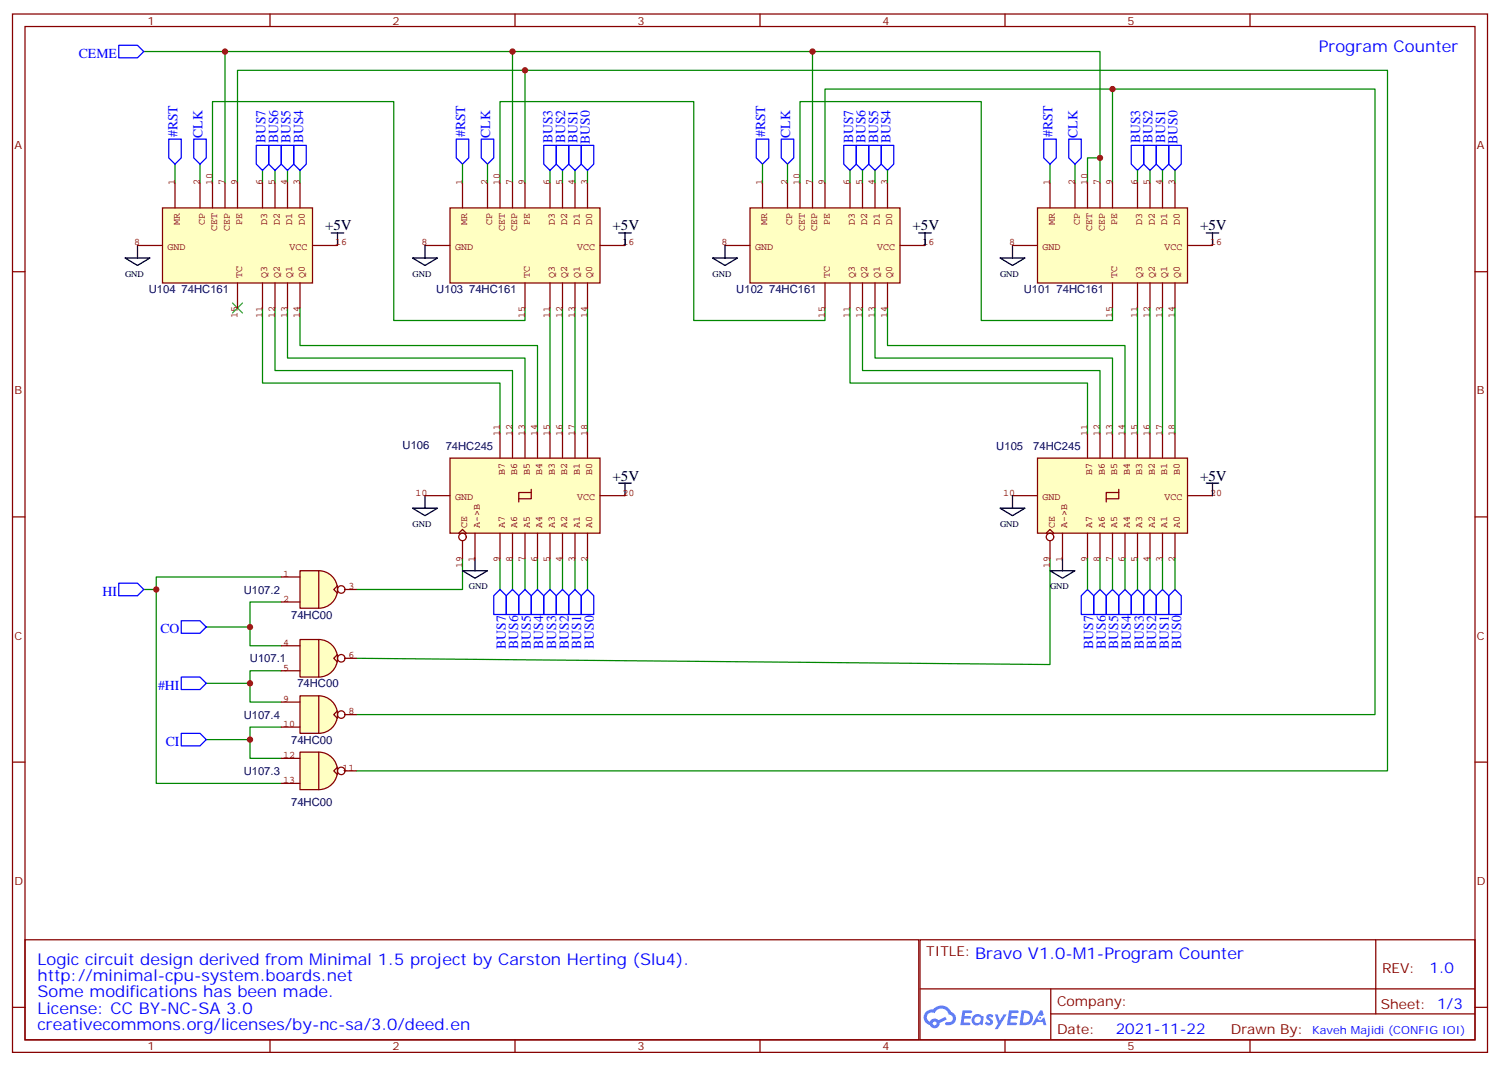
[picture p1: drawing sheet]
<svg xmlns="http://www.w3.org/2000/svg" width="423mm" height="301mm" viewBox="0 0 423 301" stroke-linecap="round" stroke-linejoin="round" font-family="sans-serif">
<g fill="none" stroke="#870000" stroke-width=".35">
<path d="M3.5 4h416.3v292.8h-416.3zM7.1 7.5h409.2v285.7h-409.2zM76.2 4v3.5M145.3 4v3.5M214.5 4v3.5M283.6 4v3.5M352.8 4v3.5M3.5 76.6h3.6M416.3 76.6h3.5M3.5 145.8h3.6M416.3 145.8h3.5M3.5 214.9h3.6"/>
<path d="M416.3 214.9h3.5M259.6 265h156.7v28.2h-156.7zM259.7 278.9h156.4M296.6 278.9v14.1M388.3 265v20.9M3.5 284.1h3.6M76.2 293.2v3.6M145.3 293.2v3.6M214.5 293.2v3.6M283.6 293.2v3.6M296.6 285.9h119.5M352.8 293.2v3.6"/>
<path d="M416.3 284.1h3.5"/>
</g>
<g fill="#5487ff">
<path d="M278.6 286.2a1.22 1.22 0 0 1 1.7 .2l-.3 .6a.47 .47 0 0 0-.4-.4 .47 .47 0 0 0-.5 .2l.1 .1a1.23 1.23 0 0 1 .8 2 1.44 1.44 0 0 1-2.1-.3l.5-.6 .7 .5a.29 .29 0 0 0 .4-.3 .29 .29 0 0 0-.3-.3 1.04 1.04 0 0 1-.6-1.7z"/>
<path d="M271.6 284.9h2.4l.3 .2-.1 .5-1.8 .1-.2 .8h1.6l.3 .4-.4 .4h-1.6l-.1 1.1h1.7l.2 .3-.2 .3-2.7 .1z"/>
<path d="M284.8 284.9h2.3l.4 .2-.2 .5-1.8 .1-.1 .8h1.5l.3 .4-.4 .4h-1.5l-.2 1.1h1.7l.2 .3-.2 .3-2.6 .1z"/>
<path d="M293.5 284.9h.7l.4 1.3-.6 .3a.69 .69 0 0 0-1.1 .3 .69 .69 0 0 0 .5 .9 .69 .69 0 0 0 .9-.6l.4-.2 .6 2.2h-.8l-.2-.9h-1.7l-.5 .9h-.9z"/>
<path d="M280.8 286h.7l.7 1.8 1.1-1.8h.8l-2.5 4.2h-.9l1-1.5z"/>
<path d="M288.3 284.9l-.6 4.2h1.4a2.11 2.11 0 0 0 2.4-2.1 2.11 2.11 0 0 0-2.5-2.1zM289 285.7a1.39 1.39 0 0 1 1.7 1.4 1.39 1.39 0 0 1-1.8 1.3h-.2z"/>
<path d="M274.6 286.6a1.54 1.54 0 0 0 0 2.1 1.54 1.54 0 0 0 2.1 .1l.6 .3 .3-2.3-.1-.3h-.5a1.49 1.49 0 0 0-2.4 .1zM274.9 287.6a.95 .95 0 0 1 1.9 0 .95 .95 0 0 1-1.9 0z"/>
<path d="M261.4 285.3a2.18 2.18 0 0 0 1 3.7 1.44 1.44 0 0 0 1.7 .9 1.44 1.44 0 0 0 1.1-1.4l2-1-.4-.8-1.9 1a1.47 1.47 0 0 0-2.5 .4 1.39 1.39 0 0 1-.6-1.9 1.39 1.39 0 0 1 2-.5 2.12 2.12 0 0 1 2.1-1.3 2.12 2.12 0 0 1 1.9 1.7 1.14 1.14 0 0 1 1.1 1.4 1.14 1.14 0 0 1-1.6 .7 .43 .43 0 0 0-.6 .4 .43 .43 0 0 0 .4 .5 1.98 1.98 0 0 0 2.6-1.2 1.98 1.98 0 0 0-1.3-2.6 3.1 3.1 0 0 0-5.2-.6l-.9 .1zM263.2 288.6a.55 .55 0 0 1 1.1 0 .55 .55 0 0 1-1.1 0z"/>
<circle cx="293.6" cy="287" r=".26"/>
</g>
<g fill="none" stroke="#008700" stroke-width=".35">
<path d="M40.6 14.5h269.8v37.1M63.5 14.5v37.1M144.6 14.5v37.1M148.2 19.8v31.8M229.3 14.5v37.1M314 25.1v26.5M67 51.6v-31.8h324.6v197.6h-291.1M141.1 51.6v-23h54.7v61.8h37v-3.5M232.8 51.6v-26.5h155.3v176.4h-287.6M310.4 44.5h-3.5v7.1M130.5 157.4v8.8h-30M296.3 157.4v30l-195.8-1.8"/>
<path d="M40.6 166.2h3.5M58.2 176.8h12.4M79.4 162.7h-35.3v58.2h35.3M79.4 169.8h-8.8v12.3h8.8M58.2 192.7h12.4M79.4 189.2h-8.8v8.8h8.8M58.2 208.6h12.4M79.4 205h-8.8v8.9h8.8"/>
</g>
<path d="M33.5 164.5h5.3l1.8 1.7-1.8 1.8h-5.3zM51.2 175h5.2l1.8 1.8-1.8 1.8h-5.2zM51.2 190.9h5.2l1.8 1.8-1.8 1.8h-5.2zM51.2 206.8h5.2l1.8 1.8-1.8 1.7h-5.2z" fill="none" stroke="#00f" stroke-width=".35"/>
<path d="M134.1 157.4v3.5M299.9 157.4v3.5M130.5 160.9h7.1l-3.5 2.2zM296.3 160.9h7.1l-3.5 2.2z" fill="none" stroke="#000" stroke-width=".35"/>
<path d="M211.7 58.6h42.3v21.2h-42.3z" fill="#ffffc2" stroke="#850000" stroke-width=".35"/>
<g fill="none" stroke="#850000" stroke-width=".35">
<path d="M215.2 51.6v7M222.2 51.6v7M225.8 51.6v7M229.3 51.6v7M232.8 51.6v7M239.9 51.6v7M243.4 51.6v7M246.9 51.6v7M250.5 51.6v7M204.6 69.2h7.1M232.8 79.8v7.1M239.9 79.8v7.1"/>
<path d="M243.4 79.8v7.1M246.9 79.8v7.1M250.5 79.8v7.1M254 69.2h7.1"/>
</g>
<path d="M292.8 129.2h42.3v21.2h-42.3z" fill="#ffffc2" stroke="#850000" stroke-width=".35"/>
<g fill="none" stroke="#850000" stroke-width=".35">
<path d="M285.8 139.8h7M306.9 122.1v7.1M310.4 122.1v7.1M314 122.1v7.1M315.7 138.9v1.8h-3.5M315.7 138v.9h-3.5v2.6M317.5 122.1v7.1M321 122.1v7.1M324.6 122.1v7.1M328.1 122.1v7.1M331.6 122.1v7.1M335.1 139.8h7.1"/>
<path d="M295.3 150.4l1-1.1 1.1 1.1M296.3 152.5v4.9M299.9 150.4v7M306.9 150.4v7M310.4 150.4v7M314 150.4v7M317.5 150.4v7M321 150.4v7M324.6 150.4v7M328.1 150.4v7M331.6 150.4v7"/>
<circle cx="296.3" cy="151.4" r="1.06"/>
</g>
<path d="M213.4 39.2h3.6v5.3l-1.8 1.8-1.8-1.8zM220.5 39.2h3.5v5.3l-1.8 1.8-1.7-1.8zM294.6 39.2h3.5v5.3l-1.8 1.8-1.7-1.8zM301.6 39.2h3.6v5.3l-1.8 1.8-1.8-1.8zM238.1 41h3.6v5.3l-1.8 1.7-1.8-1.7zM241.7 41h3.5v5.3l-1.8 1.7-1.7-1.7zM245.2 41h3.5v5.3l-1.8 1.7-1.7-1.7zM248.7 41h3.5v5.3l-1.7 1.7-1.8-1.7zM319.3 41h3.5v5.3l-1.8 1.7-1.7-1.7zM322.8 41h3.5v5.3l-1.7 1.7-1.8-1.7zM326.3 41h3.5v5.3l-1.7 1.7-1.8-1.7zM329.8 41h3.6v5.3l-1.8 1.7-1.8-1.7z" fill="none" stroke="#00f" stroke-width=".35"/>
<path d="M201.1 72.7h7l-3.5 2.2zM204.6 69.2v3.5M259.3 65.7h3.5M261.1 65.7v3.5M282.2 72.7h7.1l-3.5 2.2zM285.8 69.2v3.5M340.4 65.7h3.6M342.2 65.7v3.5" fill="none" stroke="#000" stroke-width=".35"/>
<path d="M215.2 46.3v5.3M222.2 46.3v5.3M239.9 48v3.6M243.4 48v3.6M246.9 48v3.6M250.5 48v3.6M296.3 46.3v5.3M303.4 46.3v5.3M321 48v3.6M324.6 48v3.6M328.1 48v3.6M331.6 48v3.6" fill="none" stroke="#008700" stroke-width=".35"/>
<path d="M292.8 58.6h42.3v21.2h-42.3z" fill="#ffffc2" stroke="#850000" stroke-width=".35"/>
<g fill="none" stroke="#850000" stroke-width=".35">
<path d="M296.3 51.6v7M303.4 51.6v7M306.9 51.6v7M310.4 51.6v7M314 51.6v7M321 51.6v7M324.6 51.6v7M328.1 51.6v7M331.6 51.6v7M285.8 69.2h7M314 79.8v7.1M321 79.8v7.1"/>
<path d="M324.6 79.8v7.1M328.1 79.8v7.1M331.6 79.8v7.1M335.1 69.2h7.1"/>
</g>
<g fill="none" stroke="#008700" stroke-width=".35">
<path d="M60 51.6v-23h51.1v61.8h37.1v-3.5M225.8 51.6v-23h51.1v61.8h37.1v-3.5M74.1 86.9v21.1h67v14.1M77.6 86.9v17.6h67v17.6M81.1 86.9v14.1h67.1v21.1M84.7 86.9v10.5h67v24.7M155.2 86.9v35.2M158.7 86.9v35.2M162.3 86.9v35.2M165.8 86.9v35.2M239.9 86.9v21.1h67v14.1M243.4 86.9v17.6h67v17.6"/>
<path d="M246.9 86.9v14.1h67.1v21.1M250.5 86.9v10.5h67v24.7M321 86.9v35.2M324.6 86.9v35.2M328.1 86.9v35.2M331.6 86.9v35.2M141.1 157.4v8.8M144.6 157.4v8.8M148.2 157.4v8.8M151.7 157.4v8.8M155.2 157.4v8.8M158.7 157.4v8.8"/>
<path d="M162.3 157.4v8.8M165.8 157.4v8.8M306.9 157.4v8.8M310.4 157.4v8.8M314 157.4v8.8M317.5 157.4v8.8M321 157.4v8.8M324.6 157.4v8.8M328.1 157.4v8.8M331.6 157.4v8.8"/>
</g>
<g fill="none" stroke="#00f" stroke-width=".35">
<path d="M141.1 166.2l1.8 1.8v5.3h-3.6v-5.3zM144.6 166.2l1.8 1.8v5.3h-3.5v-5.3zM148.2 166.2l1.7 1.8v5.3h-3.5v-5.3zM151.7 166.2l1.8 1.8v5.3h-3.6v-5.3zM155.2 166.2l1.8 1.8v5.3h-3.5v-5.3zM158.7 166.2l1.8 1.8v5.3h-3.5v-5.3zM162.3 166.2l1.7 1.8v5.3h-3.5v-5.3zM165.8 166.2l1.8 1.8v5.3h-3.6v-5.3zM306.9 166.2l1.8 1.8v5.3h-3.5v-5.3zM310.4 166.2l1.8 1.8v5.3h-3.5v-5.3zM314 166.2l1.7 1.8v5.3h-3.5v-5.3zM317.5 166.2l1.8 1.8v5.3h-3.6v-5.3z"/>
<path d="M319.3 168l1.7-1.8 1.8 1.8v5.3h-3.5zM324.6 166.2l1.7 1.8v5.3h-3.5v-5.3zM326.3 168l1.8-1.8 1.7 1.8v5.3h-3.5zM331.6 166.2l1.8 1.8v5.3h-3.6v-5.3z"/>
</g>
<path d="M119.9 139.8v3.5M174.6 136.2h3.6M176.4 136.2v3.6M285.8 139.8v3.5M340.4 136.2h3.6M342.2 136.2v3.6M116.4 143.3h7.1l-3.6 2.1zM282.2 143.3h7.1l-3.5 2.1z" fill="none" stroke="#000" stroke-width=".35"/>
<path d="M127 58.6h42.3v21.2h-42.3z" fill="#ffffc2" stroke="#850000" stroke-width=".35"/>
<g fill="none" stroke="#850000" stroke-width=".35">
<path d="M130.5 51.6v7M137.6 51.6v7M141.1 51.6v7M144.6 51.6v7M148.2 51.6v7M155.2 51.6v7M158.7 51.6v7M162.3 51.6v7M165.8 51.6v7M119.9 69.2h7.1M148.2 79.8v7.1M155.2 79.8v7.1"/>
<path d="M158.7 79.8v7.1M162.3 79.8v7.1M165.8 79.8v7.1M169.3 69.2h7.1"/>
</g>
<g fill="none" stroke="#00f" stroke-width=".35">
<path d="M33.5 12.8h5.3l1.8 1.7-1.8 1.8h-5.3zM47.6 39.2h3.6v5.3l-1.8 1.8-1.8-1.8zM54.7 39.2h3.5v5.3l-1.8 1.8-1.7-1.8zM128.8 39.2h3.5v5.3l-1.8 1.8-1.7-1.8zM135.8 39.2h3.5v5.3l-1.7 1.8-1.8-1.8zM72.3 41h3.5v5.3l-1.7 1.7-1.8-1.7zM75.8 41h3.6v5.3l-1.8 1.7-1.8-1.7zM79.4 41h3.5v5.3l-1.8 1.7-1.7-1.7zM82.9 41h3.5v5.3l-1.7 1.7-1.8-1.7zM153.5 41h3.5v5.3l-1.8 1.7-1.7-1.7zM157 41h3.5v5.3l-1.8 1.7-1.7-1.7zM160.5 41h3.5v5.3l-1.7 1.7-1.8-1.7z"/>
<path d="M164 41h3.6v5.3l-1.8 1.7-1.8-1.7z"/>
</g>
<path d="M35.3 72.7h7l-3.5 2.2zM38.8 69.2v3.5M93.5 65.7h3.5M95.2 65.7v3.5M116.4 72.7h7.1l-3.6 2.2zM119.9 69.2v3.5M174.6 65.7h3.6M176.4 65.7v3.5" fill="none" stroke="#000" stroke-width=".35"/>
<path d="M49.4 46.3v5.3M56.4 46.3v5.3M74.1 48v3.6M77.6 48v3.6M81.1 48v3.6M84.7 48v3.6M130.5 46.3v5.3M137.6 46.3v5.3M155.2 48v3.6M158.7 48v3.6M162.3 48v3.6M165.8 48v3.6" fill="none" stroke="#008700" stroke-width=".35"/>
<path d="M65.6 85.4l2.8 2.9M68.4 85.4l-2.8 2.9" fill="none" stroke="#3c3" stroke-width=".35"/>
<path d="M127 129.2h42.3v21.2h-42.3z" fill="#ffffc2" stroke="#850000" stroke-width=".35"/>
<g fill="none" stroke="#850000" stroke-width=".35">
<path d="M119.9 139.8h7.1M141.1 122.1v7.1M144.6 122.1v7.1M148.2 122.1v7.1M149.9 138.9v1.8h-3.5M149.9 138v.9h-3.5v2.6M151.7 122.1v7.1M155.2 122.1v7.1M158.7 122.1v7.1M162.3 122.1v7.1M165.8 122.1v7.1M169.3 139.8h7.1"/>
<path d="M129.5 150.4l1-1.1 1.1 1.1M130.5 152.5v4.9M134.1 150.4v7M141.1 150.4v7M144.6 150.4v7M148.2 150.4v7M151.7 150.4v7M155.2 150.4v7M158.7 150.4v7M162.3 150.4v7M165.8 150.4v7"/>
<circle cx="130.5" cy="151.4" r="1.06"/>
</g>
<path d="M45.9 58.6h42.3v21.2h-42.3z" fill="#ffffc2" stroke="#850000" stroke-width=".35"/>
<g fill="none" stroke="#850000" stroke-width=".35">
<path d="M49.4 51.6v7M56.4 51.6v7M60 51.6v7M63.5 51.6v7M67 51.6v7M74.1 51.6v7M77.6 51.6v7M81.1 51.6v7M84.7 51.6v7M38.8 69.2h7.1M67 79.8v7.1M74.1 79.8v7.1"/>
<path d="M77.6 79.8v7.1M81.1 79.8v7.1M84.7 79.8v7.1M88.2 69.2h7"/>
</g>
<path d="M7.1 265h252.2v28.2h-252.2z" fill="none" stroke="#870000" stroke-width=".35"/>
<g fill="#ffffc2" stroke="#850000" stroke-width=".35">
<path d="M90 180.3a5.3 5.3 0 0 1 5.3 5.3 5.3 5.3 0 0 1-5.3 5.3z"/>
<path d="M84.7 180.3h5.3v10.6h-5.3z"/>
</g>
<g fill="none" stroke="#850000" stroke-width=".35">
<path d="M79.4 182.1h5.3M79.4 189.2h5.3M95.2 184.6l-1 1 1 1.1M97.4 185.6h3.1"/>
<circle cx="96.3" cy="185.6" r="1.06"/>
</g>
<g fill="#ffffc2" stroke="#850000" stroke-width=".35">
<path d="M90 160.9a5.3 5.3 0 0 1 5.2 5.3 5.3 5.3 0 0 1-5.2 5.3z"/>
<path d="M84.7 160.9h5.3v10.6h-5.3z"/>
</g>
<g fill="none" stroke="#850000" stroke-width=".35">
<path d="M79.4 162.7h5.3M79.4 169.8h5.3M95.2 165.2l-1 1 1 1.1M97.4 166.2h3.1"/>
<circle cx="96.3" cy="166.2" r="1.06"/>
</g>
<g fill="#ffffc2" stroke="#850000" stroke-width=".35">
<path d="M90 212.1a5.3 5.3 0 0 1 5.2 5.3 5.3 5.3 0 0 1-5.2 5.3z"/>
<path d="M84.7 212.1h5.3v10.6h-5.3z"/>
</g>
<g fill="none" stroke="#850000" stroke-width=".35">
<path d="M79.4 213.9h5.3M95.2 216.3l-1 1.1 1 1M97.4 217.4h3.1M79.4 220.9h5.3"/>
<circle cx="96.3" cy="217.4" r="1.06"/>
</g>
<g fill="#ffffc2" stroke="#850000" stroke-width=".35">
<path d="M90 196.2a5.3 5.3 0 0 1 5.3 5.3 5.3 5.3 0 0 1-5.3 5.3z"/>
<path d="M84.7 196.2h5.3v10.6h-5.3z"/>
</g>
<g fill="none" stroke="#850000" stroke-width=".35">
<path d="M79.4 198h5.3M79.4 205h5.3M95.2 200.4l-1 1.1 1 1.1M97.4 201.5h3.1"/>
<circle cx="96.3" cy="201.5" r="1.06"/>
</g>
<g fill="#c00">
<circle cx="70.6" cy="208.6" r=".88"/>
<circle cx="70.6" cy="192.7" r=".88"/>
<circle cx="70.6" cy="176.8" r=".88"/>
<circle cx="44.1" cy="166.2" r=".88"/>
<circle cx="314" cy="25.1" r=".88"/>
<circle cx="310.4" cy="44.5" r=".88"/>
<circle cx="63.5" cy="14.5" r=".88"/>
<circle cx="144.6" cy="14.5" r=".88"/>
<circle cx="229.3" cy="14.5" r=".88"/>
<circle cx="148.2" cy="19.8" r=".88"/>
</g>
<g font-size="4.6" fill="#00f">
<text x="372.2" y="14.5">Program Counter</text>
<text x="10.6" y="272.1">Logic circuit design derived from Minimal 1.5 project by Carston Herting (Slu4).</text>
<text x="275.2" y="270.3">Bravo V1.0-M1-Program Counter</text>
<text x="10.6" y="276.6">http://minimal-cpu-system.boards.net</text>
<text x="10.6" y="281.2">Some modifications has been made.</text>
<text x="10.6" y="285.8">License: CC BY-NC-SA 3.0</text>
<text x="10.6" y="290.4">creativecommons.org/licenses/by-nc-sa/3.0/deed.en</text>
</g>
<g font-size="4.2">
<text x="91.7" y="65">+5V</text>
<text x="172.9" y="65">+5V</text>
<text x="257.5" y="65">+5V</text>
<text x="338.7" y="65">+5V</text>
<text x="172.9" y="135.5">+5V</text>
<text x="338.7" y="135.5">+5V</text>
</g>
<g font-size="4.2" fill="#00f">
<text x="403.4" y="274.3">1.0</text>
<text x="314.9" y="291.6">2021-11-22</text>
</g>
<g font-size="3.9" fill="#00f">
<text x="22.2" y="16.3">CEME</text>
<text x="50.1" y="38.7" transform="rotate(-90 50.1 38.7)">#RST</text>
<text x="57.2" y="38.9" transform="rotate(-90 57.2 38.9)">CLK</text>
<text x="74.9" y="40.5" transform="rotate(-90 74.9 40.5)">BUS7</text>
<text x="78.5" y="40.5" transform="rotate(-90 78.5 40.5)">BUS6</text>
<text x="82" y="40.5" transform="rotate(-90 82 40.5)">BUS5</text>
<text x="85.5" y="40.5" transform="rotate(-90 85.5 40.5)">BUS4</text>
<text x="131.2" y="38.7" transform="rotate(-90 131.2 38.7)">#RST</text>
<text x="138.3" y="38.9" transform="rotate(-90 138.3 38.9)">CLK</text>
<text x="155.9" y="40.5" transform="rotate(-90 155.9 40.5)">BUS3</text>
<text x="159.5" y="40.5" transform="rotate(-90 159.5 40.5)">BUS2</text>
<text x="163" y="40.5" transform="rotate(-90 163 40.5)">BUS1</text>
<text x="166.5" y="40.5" transform="rotate(-90 166.5 40.5)">BUS0</text>
<text x="215.9" y="38.7" transform="rotate(-90 215.9 38.7)">#RST</text>
<text x="223" y="38.9" transform="rotate(-90 223 38.9)">CLK</text>
<text x="240.7" y="40.5" transform="rotate(-90 240.7 40.5)">BUS7</text>
<text x="244.3" y="40.5" transform="rotate(-90 244.3 40.5)">BUS6</text>
<text x="247.8" y="40.5" transform="rotate(-90 247.8 40.5)">BUS5</text>
<text x="251.3" y="40.5" transform="rotate(-90 251.3 40.5)">BUS4</text>
<text x="297" y="38.7" transform="rotate(-90 297 38.7)">#RST</text>
<text x="304.1" y="38.9" transform="rotate(-90 304.1 38.9)">CLK</text>
<text x="321.7" y="40.5" transform="rotate(-90 321.7 40.5)">BUS3</text>
<text x="325.3" y="40.5" transform="rotate(-90 325.3 40.5)">BUS2</text>
<text x="328.8" y="40.5" transform="rotate(-90 328.8 40.5)">BUS1</text>
<text x="332.3" y="40.5" transform="rotate(-90 332.3 40.5)">BUS0</text>
<text x="28.9" y="168">HI</text>
<text x="45.3" y="178.6">CO</text>
<text x="142.7" y="183" transform="rotate(-90 142.7 183)">BUS7</text>
<text x="146.3" y="183" transform="rotate(-90 146.3 183)">BUS6</text>
<text x="149.8" y="183" transform="rotate(-90 149.8 183)">BUS5</text>
<text x="153.3" y="183.1" transform="rotate(-90 153.3 183.1)">BUS4</text>
<text x="157" y="183" transform="rotate(-90 157 183)">BUS3</text>
<text x="160.5" y="183" transform="rotate(-90 160.5 183)">BUS2</text>
<text x="164" y="183" transform="rotate(-90 164 183)">BUS1</text>
<text x="167.6" y="183" transform="rotate(-90 167.6 183)">BUS0</text>
<text x="308.5" y="183" transform="rotate(-90 308.5 183)">BUS7</text>
<text x="312.1" y="183" transform="rotate(-90 312.1 183)">BUS6</text>
<text x="315.6" y="183" transform="rotate(-90 315.6 183)">BUS5</text>
<text x="319.1" y="183.1" transform="rotate(-90 319.1 183.1)">BUS4</text>
<text x="322.8" y="183" transform="rotate(-90 322.8 183)">BUS3</text>
<text x="326.3" y="183" transform="rotate(-90 326.3 183)">BUS2</text>
<text x="329.8" y="183" transform="rotate(-90 329.8 183)">BUS1</text>
<text x="333.4" y="183" transform="rotate(-90 333.4 183)">BUS0</text>
<text x="44.6" y="194.5">#HI</text>
<text x="46.8" y="210.3">CI</text>
</g>
<g font-size="3.9" fill="#800">
<text x="261.4" y="269.6">TITLE:</text>
<text x="390" y="274.3">REV:</text>
<text x="298.3" y="283.8">Company:</text>
<text x="389.7" y="284.4">Sheet: 1/3</text>
<text x="298.3" y="291.5">Date:</text>
<text x="347.4" y="291.6">Drawn By:</text>
</g>
<g font-size="3.2" fill="#800">
<text x="41.6" y="6.9">1</text>
<text x="110.8" y="6.9">2</text>
<text x="179.9" y="6.9">3</text>
<text x="249.1" y="6.9">4</text>
<text x="318.2" y="6.9">5</text>
<text x="4.1" y="42.1">A</text>
<text x="416.8" y="42.1">A</text>
<text x="4.1" y="111.2">B</text>
<text x="416.8" y="111.2">B</text>
<text x="4.1" y="180.3">C</text>
<text x="416.8" y="180.3">C</text>
<text x="4.1" y="249.5">D</text>
<text x="416.8" y="249.5">D</text>
<text x="41.6" y="296.2">1</text>
<text x="110.8" y="296.2">2</text>
<text x="179.9" y="296.2">3</text>
<text x="249.1" y="296.2">4</text>
<text x="318.2" y="296.2">5</text>
</g>
<g font-size="3.2" fill="#000080">
<text x="42" y="82.7">U104</text>
<text x="51.3" y="82.7">74HC161</text>
<text x="123.1" y="82.7">U103</text>
<text x="132.4" y="82.7">74HC161</text>
<text x="207.8" y="82.7">U102</text>
<text x="217.1" y="82.7">74HC161</text>
<text x="288.9" y="82.7">U101</text>
<text x="298.2" y="82.7">74HC161</text>
<text x="113.6" y="126.7">U106</text>
<text x="125.8" y="126.8">74HC245</text>
<text x="281.2" y="126.8">U105</text>
<text x="291.6" y="126.8">74HC245</text>
<text x="68.8" y="167.4">U107.2</text>
<text x="82.2" y="174.4">74HC00</text>
<text x="70.5" y="186.8">U107.1</text>
<text x="83.9" y="193.8">74HC00</text>
<text x="68.8" y="202.7">U107.4</text>
<text x="82.2" y="209.7">74HC00</text>
<text x="68.8" y="218.5">U107.3</text>
<text x="82.2" y="227.3">74HC00</text>
</g>
<text font-size="3.2" fill="#00f" x="370.3" y="291.6">Kaveh Majidi (CONFIG IOI)</text>
<g font-size="2.8" fill="#840000">
<text x="49.4" y="52.3" transform="rotate(-90 49.4 52.3)">1</text>
<text x="56.4" y="52.3" transform="rotate(-90 56.4 52.3)">2</text>
<text x="59.9" y="52.3" transform="rotate(-90 59.9 52.3)">10</text>
<text x="63.5" y="52.3" transform="rotate(-90 63.5 52.3)">7</text>
<text x="67" y="52.3" transform="rotate(-90 67 52.3)">9</text>
<text x="74" y="52.3" transform="rotate(-90 74 52.3)">6</text>
<text x="77.6" y="52.3" transform="rotate(-90 77.6 52.3)">5</text>
<text x="81.1" y="52.3" transform="rotate(-90 81.1 52.3)">4</text>
<text x="84.6" y="52.3" transform="rotate(-90 84.6 52.3)">3</text>
<text x="130.5" y="52.3" transform="rotate(-90 130.5 52.3)">1</text>
<text x="137.5" y="52.3" transform="rotate(-90 137.5 52.3)">2</text>
<text x="141.1" y="52.3" transform="rotate(-90 141.1 52.3)">10</text>
<text x="144.6" y="52.3" transform="rotate(-90 144.6 52.3)">7</text>
<text x="148.1" y="52.3" transform="rotate(-90 148.1 52.3)">9</text>
<text x="155.2" y="52.3" transform="rotate(-90 155.2 52.3)">6</text>
<text x="158.7" y="52.3" transform="rotate(-90 158.7 52.3)">5</text>
<text x="162.2" y="52.3" transform="rotate(-90 162.2 52.3)">4</text>
<text x="165.8" y="52.3" transform="rotate(-90 165.8 52.3)">3</text>
<text x="215.2" y="52.3" transform="rotate(-90 215.2 52.3)">1</text>
<text x="222.2" y="52.3" transform="rotate(-90 222.2 52.3)">2</text>
<text x="225.7" y="52.3" transform="rotate(-90 225.7 52.3)">10</text>
<text x="229.3" y="52.3" transform="rotate(-90 229.3 52.3)">7</text>
<text x="232.8" y="52.3" transform="rotate(-90 232.8 52.3)">9</text>
<text x="239.9" y="52.3" transform="rotate(-90 239.9 52.3)">6</text>
<text x="243.4" y="52.3" transform="rotate(-90 243.4 52.3)">5</text>
<text x="246.9" y="52.3" transform="rotate(-90 246.9 52.3)">4</text>
<text x="250.4" y="52.3" transform="rotate(-90 250.4 52.3)">3</text>
<text x="296.3" y="52.3" transform="rotate(-90 296.3 52.3)">1</text>
<text x="303.4" y="52.3" transform="rotate(-90 303.4 52.3)">2</text>
<text x="306.9" y="52.3" transform="rotate(-90 306.9 52.3)">10</text>
<text x="310.4" y="52.3" transform="rotate(-90 310.4 52.3)">7</text>
<text x="313.9" y="52.3" transform="rotate(-90 313.9 52.3)">9</text>
<text x="321" y="52.3" transform="rotate(-90 321 52.3)">6</text>
<text x="324.5" y="52.3" transform="rotate(-90 324.5 52.3)">5</text>
<text x="328" y="52.3" transform="rotate(-90 328 52.3)">4</text>
<text x="331.6" y="52.3" transform="rotate(-90 331.6 52.3)">3</text>
<text x="50.7" y="63.4" transform="rotate(-90 50.7 63.4)">MR</text>
<text x="57.8" y="63.4" transform="rotate(-90 57.8 63.4)">CP</text>
<text x="61.3" y="65.1" transform="rotate(-90 61.3 65.1)">CET</text>
<text x="64.8" y="65.1" transform="rotate(-90 64.8 65.1)">CEP</text>
<text x="68.4" y="63.4" transform="rotate(-90 68.4 63.4)">PE</text>
<text x="75.4" y="63.4" transform="rotate(-90 75.4 63.4)">D3</text>
<text x="78.9" y="63.4" transform="rotate(-90 78.9 63.4)">D2</text>
<text x="82.5" y="63.4" transform="rotate(-90 82.5 63.4)">D1</text>
<text x="86" y="63.4" transform="rotate(-90 86 63.4)">D0</text>
<text x="131.9" y="63.4" transform="rotate(-90 131.9 63.4)">MR</text>
<text x="138.9" y="63.4" transform="rotate(-90 138.9 63.4)">CP</text>
<text x="142.4" y="65.1" transform="rotate(-90 142.4 65.1)">CET</text>
<text x="146" y="65.1" transform="rotate(-90 146 65.1)">CEP</text>
<text x="149.5" y="63.4" transform="rotate(-90 149.5 63.4)">PE</text>
<text x="156.5" y="63.4" transform="rotate(-90 156.5 63.4)">D3</text>
<text x="160.1" y="63.4" transform="rotate(-90 160.1 63.4)">D2</text>
<text x="163.6" y="63.4" transform="rotate(-90 163.6 63.4)">D1</text>
<text x="167.1" y="63.4" transform="rotate(-90 167.1 63.4)">D0</text>
<text x="216.5" y="63.4" transform="rotate(-90 216.5 63.4)">MR</text>
<text x="223.6" y="63.4" transform="rotate(-90 223.6 63.4)">CP</text>
<text x="227.1" y="65.1" transform="rotate(-90 227.1 65.1)">CET</text>
<text x="230.6" y="65.1" transform="rotate(-90 230.6 65.1)">CEP</text>
<text x="234.2" y="63.4" transform="rotate(-90 234.2 63.4)">PE</text>
<text x="241.2" y="63.4" transform="rotate(-90 241.2 63.4)">D3</text>
<text x="244.7" y="63.4" transform="rotate(-90 244.7 63.4)">D2</text>
<text x="248.3" y="63.4" transform="rotate(-90 248.3 63.4)">D1</text>
<text x="251.8" y="63.4" transform="rotate(-90 251.8 63.4)">D0</text>
<text x="297.7" y="63.4" transform="rotate(-90 297.7 63.4)">MR</text>
<text x="304.7" y="63.4" transform="rotate(-90 304.7 63.4)">CP</text>
<text x="308.2" y="65.1" transform="rotate(-90 308.2 65.1)">CET</text>
<text x="311.8" y="65.1" transform="rotate(-90 311.8 65.1)">CEP</text>
<text x="315.3" y="63.4" transform="rotate(-90 315.3 63.4)">PE</text>
<text x="322.4" y="63.4" transform="rotate(-90 322.4 63.4)">D3</text>
<text x="325.9" y="63.4" transform="rotate(-90 325.9 63.4)">D2</text>
<text x="329.4" y="63.4" transform="rotate(-90 329.4 63.4)">D1</text>
<text x="332.9" y="63.4" transform="rotate(-90 332.9 63.4)">D0</text>
<text x="37.8" y="69.2">8</text>
<text x="47.3" y="70.5">GND</text>
<text x="81.7" y="70.5">VCC</text>
<text x="94.5" y="69.2">16</text>
<text x="119" y="69.2">8</text>
<text x="128.4" y="70.5">GND</text>
<text x="162.8" y="70.5">VCC</text>
<text x="175.7" y="69.2">16</text>
<text x="203.6" y="69.2">8</text>
<text x="213.1" y="70.5">GND</text>
<text x="247.5" y="70.5">VCC</text>
<text x="260.3" y="69.2">16</text>
<text x="284.8" y="69.2">8</text>
<text x="294.2" y="70.5">GND</text>
<text x="328.6" y="70.5">VCC</text>
<text x="341.5" y="69.2">16</text>
<text x="68.4" y="78.4" transform="rotate(-90 68.4 78.4)">TC</text>
<text x="75.4" y="78.4" transform="rotate(-90 75.4 78.4)">Q3</text>
<text x="78.9" y="78.4" transform="rotate(-90 78.9 78.4)">Q2</text>
<text x="82.5" y="78.4" transform="rotate(-90 82.5 78.4)">Q1</text>
<text x="86" y="78.4" transform="rotate(-90 86 78.4)">Q0</text>
<text x="149.5" y="78.4" transform="rotate(-90 149.5 78.4)">TC</text>
<text x="156.5" y="78.4" transform="rotate(-90 156.5 78.4)">Q3</text>
<text x="160.1" y="78.4" transform="rotate(-90 160.1 78.4)">Q2</text>
<text x="163.6" y="78.4" transform="rotate(-90 163.6 78.4)">Q1</text>
<text x="167.1" y="78.4" transform="rotate(-90 167.1 78.4)">Q0</text>
<text x="234.2" y="78.4" transform="rotate(-90 234.2 78.4)">TC</text>
<text x="241.2" y="78.4" transform="rotate(-90 241.2 78.4)">Q3</text>
<text x="244.7" y="78.4" transform="rotate(-90 244.7 78.4)">Q2</text>
<text x="248.3" y="78.4" transform="rotate(-90 248.3 78.4)">Q1</text>
<text x="251.8" y="78.4" transform="rotate(-90 251.8 78.4)">Q0</text>
<text x="315.3" y="78.4" transform="rotate(-90 315.3 78.4)">TC</text>
<text x="322.4" y="78.4" transform="rotate(-90 322.4 78.4)">Q3</text>
<text x="325.9" y="78.4" transform="rotate(-90 325.9 78.4)">Q2</text>
<text x="329.4" y="78.4" transform="rotate(-90 329.4 78.4)">Q1</text>
<text x="332.9" y="78.4" transform="rotate(-90 332.9 78.4)">Q0</text>
<text x="67" y="89.5" transform="rotate(-90 67 89.5)">15</text>
<text x="74" y="89.5" transform="rotate(-90 74 89.5)">11</text>
<text x="77.6" y="89.5" transform="rotate(-90 77.6 89.5)">12</text>
<text x="81.1" y="89.5" transform="rotate(-90 81.1 89.5)">13</text>
<text x="84.6" y="89.5" transform="rotate(-90 84.6 89.5)">14</text>
<text x="148.1" y="89.5" transform="rotate(-90 148.1 89.5)">15</text>
<text x="155.2" y="89.5" transform="rotate(-90 155.2 89.5)">11</text>
<text x="158.7" y="89.5" transform="rotate(-90 158.7 89.5)">12</text>
<text x="162.2" y="89.5" transform="rotate(-90 162.2 89.5)">13</text>
<text x="165.8" y="89.5" transform="rotate(-90 165.8 89.5)">14</text>
<text x="232.8" y="89.5" transform="rotate(-90 232.8 89.5)">15</text>
<text x="239.9" y="89.5" transform="rotate(-90 239.9 89.5)">11</text>
<text x="243.4" y="89.5" transform="rotate(-90 243.4 89.5)">12</text>
<text x="246.9" y="89.5" transform="rotate(-90 246.9 89.5)">13</text>
<text x="250.4" y="89.5" transform="rotate(-90 250.4 89.5)">14</text>
<text x="313.9" y="89.5" transform="rotate(-90 313.9 89.5)">15</text>
<text x="321" y="89.5" transform="rotate(-90 321 89.5)">11</text>
<text x="324.5" y="89.5" transform="rotate(-90 324.5 89.5)">12</text>
<text x="328" y="89.5" transform="rotate(-90 328 89.5)">13</text>
<text x="331.6" y="89.5" transform="rotate(-90 331.6 89.5)">14</text>
<text x="141.1" y="122.8" transform="rotate(-90 141.1 122.8)">11</text>
<text x="144.6" y="122.8" transform="rotate(-90 144.6 122.8)">12</text>
<text x="148.1" y="122.8" transform="rotate(-90 148.1 122.8)">13</text>
<text x="151.7" y="122.8" transform="rotate(-90 151.7 122.8)">14</text>
<text x="155.2" y="122.8" transform="rotate(-90 155.2 122.8)">15</text>
<text x="158.7" y="122.8" transform="rotate(-90 158.7 122.8)">16</text>
<text x="162.2" y="122.8" transform="rotate(-90 162.2 122.8)">17</text>
<text x="165.8" y="122.8" transform="rotate(-90 165.8 122.8)">18</text>
<text x="306.9" y="122.8" transform="rotate(-90 306.9 122.8)">11</text>
<text x="310.4" y="122.8" transform="rotate(-90 310.4 122.8)">12</text>
<text x="313.9" y="122.8" transform="rotate(-90 313.9 122.8)">13</text>
<text x="317.5" y="122.8" transform="rotate(-90 317.5 122.8)">14</text>
<text x="321" y="122.8" transform="rotate(-90 321 122.8)">15</text>
<text x="324.5" y="122.8" transform="rotate(-90 324.5 122.8)">16</text>
<text x="328" y="122.8" transform="rotate(-90 328 122.8)">17</text>
<text x="331.6" y="122.8" transform="rotate(-90 331.6 122.8)">18</text>
<text x="142.4" y="134" transform="rotate(-90 142.4 134)">B7</text>
<text x="146" y="134" transform="rotate(-90 146 134)">B6</text>
<text x="149.5" y="134" transform="rotate(-90 149.5 134)">B5</text>
<text x="153" y="134" transform="rotate(-90 153 134)">B4</text>
<text x="156.5" y="134" transform="rotate(-90 156.5 134)">B3</text>
<text x="160.1" y="134" transform="rotate(-90 160.1 134)">B2</text>
<text x="163.6" y="134" transform="rotate(-90 163.6 134)">B1</text>
<text x="167.1" y="134" transform="rotate(-90 167.1 134)">B0</text>
<text x="308.2" y="134" transform="rotate(-90 308.2 134)">B7</text>
<text x="311.8" y="134" transform="rotate(-90 311.8 134)">B6</text>
<text x="315.3" y="134" transform="rotate(-90 315.3 134)">B5</text>
<text x="318.8" y="134" transform="rotate(-90 318.8 134)">B4</text>
<text x="322.4" y="134" transform="rotate(-90 322.4 134)">B3</text>
<text x="325.9" y="134" transform="rotate(-90 325.9 134)">B2</text>
<text x="329.4" y="134" transform="rotate(-90 329.4 134)">B1</text>
<text x="332.9" y="134" transform="rotate(-90 332.9 134)">B0</text>
<text x="117.3" y="139.7">10</text>
<text x="128.4" y="141.1">GND</text>
<text x="162.8" y="141.1">VCC</text>
<text x="175.7" y="139.7">20</text>
<text x="283.1" y="139.7">10</text>
<text x="294.2" y="141.1">GND</text>
<text x="328.6" y="141.1">VCC</text>
<text x="341.5" y="139.7">20</text>
<text x="131.9" y="148.9" transform="rotate(-90 131.9 148.9)">CE</text>
<text x="135.4" y="148.9" transform="rotate(-90 135.4 148.9)">A-&gt;B</text>
<text x="142.4" y="148.9" transform="rotate(-90 142.4 148.9)">A7</text>
<text x="146" y="148.9" transform="rotate(-90 146 148.9)">A6</text>
<text x="149.5" y="148.9" transform="rotate(-90 149.5 148.9)">A5</text>
<text x="153" y="148.9" transform="rotate(-90 153 148.9)">A4</text>
<text x="156.5" y="148.9" transform="rotate(-90 156.5 148.9)">A3</text>
<text x="160.1" y="148.9" transform="rotate(-90 160.1 148.9)">A2</text>
<text x="163.6" y="148.9" transform="rotate(-90 163.6 148.9)">A1</text>
<text x="167.1" y="148.9" transform="rotate(-90 167.1 148.9)">A0</text>
<text x="297.7" y="148.9" transform="rotate(-90 297.7 148.9)">CE</text>
<text x="301.2" y="148.9" transform="rotate(-90 301.2 148.9)">A-&gt;B</text>
<text x="308.2" y="148.9" transform="rotate(-90 308.2 148.9)">A7</text>
<text x="311.8" y="148.9" transform="rotate(-90 311.8 148.9)">A6</text>
<text x="315.3" y="148.9" transform="rotate(-90 315.3 148.9)">A5</text>
<text x="318.8" y="148.9" transform="rotate(-90 318.8 148.9)">A4</text>
<text x="322.4" y="148.9" transform="rotate(-90 322.4 148.9)">A3</text>
<text x="325.9" y="148.9" transform="rotate(-90 325.9 148.9)">A2</text>
<text x="329.4" y="148.9" transform="rotate(-90 329.4 148.9)">A1</text>
<text x="332.9" y="148.9" transform="rotate(-90 332.9 148.9)">A0</text>
<text x="130.5" y="160.1" transform="rotate(-90 130.5 160.1)">19</text>
<text x="134" y="158.4" transform="rotate(-90 134 158.4)">1</text>
<text x="141.1" y="158.4" transform="rotate(-90 141.1 158.4)">9</text>
<text x="144.6" y="158.4" transform="rotate(-90 144.6 158.4)">8</text>
<text x="148.1" y="158.4" transform="rotate(-90 148.1 158.4)">7</text>
<text x="151.7" y="158.4" transform="rotate(-90 151.7 158.4)">6</text>
<text x="155.2" y="158.4" transform="rotate(-90 155.2 158.4)">5</text>
<text x="158.7" y="158.4" transform="rotate(-90 158.7 158.4)">4</text>
<text x="162.2" y="158.4" transform="rotate(-90 162.2 158.4)">3</text>
<text x="165.8" y="158.4" transform="rotate(-90 165.8 158.4)">2</text>
<text x="296.3" y="160.1" transform="rotate(-90 296.3 160.1)">19</text>
<text x="299.8" y="158.4" transform="rotate(-90 299.8 158.4)">1</text>
<text x="306.9" y="158.4" transform="rotate(-90 306.9 158.4)">9</text>
<text x="310.4" y="158.4" transform="rotate(-90 310.4 158.4)">8</text>
<text x="313.9" y="158.4" transform="rotate(-90 313.9 158.4)">7</text>
<text x="317.5" y="158.4" transform="rotate(-90 317.5 158.4)">6</text>
<text x="321" y="158.4" transform="rotate(-90 321 158.4)">5</text>
<text x="324.5" y="158.4" transform="rotate(-90 324.5 158.4)">4</text>
<text x="328" y="158.4" transform="rotate(-90 328 158.4)">3</text>
<text x="331.6" y="158.4" transform="rotate(-90 331.6 158.4)">2</text>
<text x="79.9" y="162.7">1</text>
<text x="98.3" y="166.2">3</text>
<text x="79.9" y="169.7">2</text>
<text x="79.9" y="182.1">4</text>
<text x="98.3" y="185.6">6</text>
<text x="79.9" y="189.1">5</text>
<text x="79.9" y="197.9">9</text>
<text x="98.3" y="201.5">8</text>
<text x="79.9" y="205">10</text>
<text x="79.9" y="213.8">12</text>
<text x="79.9" y="220.9">13</text>
<text x="96.6" y="217.3">11</text>
</g>
<g font-size="2.5">
<text x="35.3" y="78">GND</text>
<text x="116.4" y="78">GND</text>
<text x="201.1" y="78">GND</text>
<text x="282.2" y="78">GND</text>
<text x="116.4" y="148.6">GND</text>
<text x="282.2" y="148.6">GND</text>
<text x="132.3" y="166.2">GND</text>
<text x="296.3" y="166.2">GND</text>
</g>
</svg>
